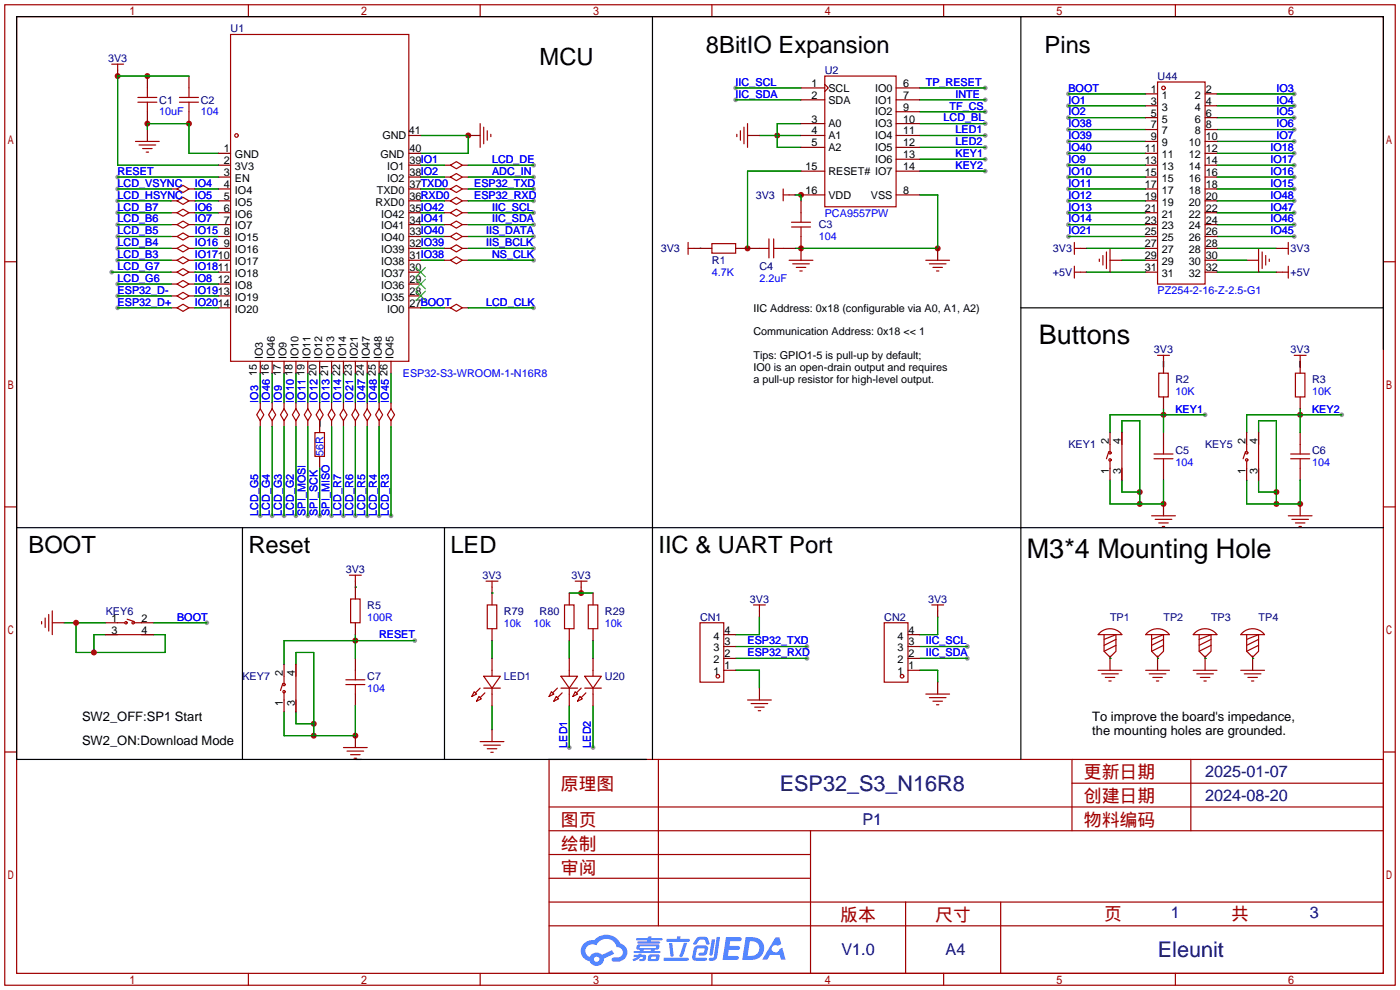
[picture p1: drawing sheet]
<svg xmlns="http://www.w3.org/2000/svg" width="299mm" height="212mm" viewBox="0 0 299 212" stroke-linecap="round" stroke-linejoin="round" font-family="sans-serif">
<g fill="#999">
<circle cx="44.2" cy="133.1" r=".51"/>
<circle cx="157.2" cy="18.8" r=".51"/>
<circle cx="157.2" cy="21.3" r=".51"/>
<circle cx="210.6" cy="18.8" r=".51"/>
<circle cx="210.6" cy="21.3" r=".51"/>
<circle cx="210.6" cy="23.9" r=".51"/>
<circle cx="210.6" cy="26.4" r=".51"/>
<circle cx="210.6" cy="29" r=".51"/>
<circle cx="210.6" cy="31.5" r=".51"/>
<circle cx="210.6" cy="34" r=".51"/>
<circle cx="210.6" cy="36.6" r=".51"/>
<circle cx="88.6" cy="136.9" r=".51"/>
<circle cx="25.1" cy="37.8" r=".51"/>
<circle cx="25.1" cy="40.4" r=".51"/>
<circle cx="25.1" cy="42.9" r=".51"/>
<circle cx="25.1" cy="45.5" r=".51"/>
<circle cx="25.1" cy="50.5" r=".51"/>
<circle cx="25.1" cy="53.1" r=".51"/>
<circle cx="25.1" cy="55.6" r=".51"/>
<circle cx="23.9" cy="58.2" r=".51"/>
<circle cx="25.1" cy="60.7" r=".51"/>
<circle cx="25.1" cy="63.2" r=".51"/>
<circle cx="25.1" cy="65.8" r=".51"/>
<circle cx="25.1" cy="48" r=".51"/>
<circle cx="68.3" cy="110.2" r=".51"/>
<circle cx="83.6" cy="110.2" r=".51"/>
<circle cx="81" cy="110.2" r=".51"/>
<circle cx="78.5" cy="110.2" r=".51"/>
<circle cx="75.9" cy="110.2" r=".51"/>
<circle cx="73.4" cy="110.2" r=".51"/>
<circle cx="70.9" cy="110.2" r=".51"/>
<circle cx="65.8" cy="110.2" r=".51"/>
<circle cx="55.6" cy="110.2" r=".51"/>
<circle cx="58.2" cy="110.2" r=".51"/>
<circle cx="60.7" cy="110.2" r=".51"/>
<circle cx="63.2" cy="110.2" r=".51"/>
<circle cx="114" cy="45.5" r=".51"/>
<circle cx="114" cy="48" r=".51"/>
<circle cx="114" cy="53.1" r=".51"/>
<circle cx="114" cy="55.6" r=".51"/>
<circle cx="114" cy="50.5" r=".51"/>
<circle cx="114" cy="35.3" r=".51"/>
<circle cx="114" cy="37.8" r=".51"/>
<circle cx="114" cy="40.4" r=".51"/>
<circle cx="114" cy="42.9" r=".51"/>
<circle cx="114" cy="65.8" r=".51"/>
<circle cx="172.5" cy="138.2" r=".51"/>
<circle cx="172.5" cy="140.7" r=".51"/>
<circle cx="206.8" cy="138.2" r=".51"/>
<circle cx="206.8" cy="140.7" r=".51"/>
<circle cx="257.6" cy="88.6" r=".51"/>
<circle cx="286.8" cy="88.6" r=".51"/>
<circle cx="228.3" cy="20.1" r=".51"/>
<circle cx="228.3" cy="25.1" r=".51"/>
<circle cx="228.3" cy="22.6" r=".51"/>
<circle cx="228.3" cy="27.7" r=".51"/>
<circle cx="228.3" cy="30.2" r=".51"/>
<circle cx="228.3" cy="32.8" r=".51"/>
<circle cx="228.3" cy="48" r=".51"/>
<circle cx="228.3" cy="40.4" r=".51"/>
<circle cx="228.3" cy="45.5" r=".51"/>
<circle cx="228.3" cy="42.9" r=".51"/>
<circle cx="228.3" cy="37.8" r=".51"/>
<circle cx="228.3" cy="35.3" r=".51"/>
<circle cx="276.6" cy="20.1" r=".51"/>
<circle cx="276.6" cy="22.6" r=".51"/>
<circle cx="276.6" cy="30.2" r=".51"/>
<circle cx="276.6" cy="27.7" r=".51"/>
<circle cx="276.6" cy="25.1" r=".51"/>
<circle cx="276.6" cy="40.4" r=".51"/>
<circle cx="276.6" cy="37.8" r=".51"/>
<circle cx="276.6" cy="35.3" r=".51"/>
<circle cx="276.6" cy="32.8" r=".51"/>
<circle cx="276.6" cy="50.5" r=".51"/>
<circle cx="276.6" cy="42.9" r=".51"/>
<circle cx="276.6" cy="48" r=".51"/>
<circle cx="276.6" cy="45.5" r=".51"/>
<circle cx="228.3" cy="50.5" r=".51"/>
<circle cx="121.7" cy="159.8" r=".51"/>
<circle cx="126.7" cy="159.8" r=".51"/>
</g>
<g fill="none" stroke="#a10000" stroke-width=".25">
<path d="M1 1h297.2v209.6h-297.2zM3.6 3.6h292.1v204.4h-292.1zM53.1 1v2.6M102.6 1v2.6M152.1 1v2.6M201.7 1v2.6M251.2 1v2.6M1 55.9h2.6M295.7 55.9h2.5M1 108.3h2.6M295.7 108.3h2.5M1 160.7h2.6"/>
<path d="M117.3 162.3h178.4v45.7h-178.4zM117.3 177.5h178.4M117.3 172.5h178.4M140.7 162.3v35.6M173.2 177.5v30.5M229.1 162.3v15.2M229.1 167.4h66.6M254.5 162.3v15.2M295.7 160.7h2.5M117.3 182.6h55.9M117.3 197.9h178.4M117.3 192.8h178.4"/>
<path d="M117.3 187.7h55.9M193.5 192.8v15.2M213.9 192.8v15.2M53.1 208v2.6M102.6 208v2.6M152.1 208v2.6M201.7 208v2.6M251.2 208v2.6"/>
</g>
<g fill="#5487ff">
<path d="M155.2 200.3h2.6a.48 .48 0 0 1 .7 .4 .48 .48 0 0 1-.6 .4h-1.8l-.2 1.1h1.9a.43 .43 0 0 1 .4 .4 .43 .43 0 0 1-.5 .4h-1.9l-.2 1.3h1.7a.45 .45 0 0 1 .5 .2 .45 .45 0 0 1-.1 .6h-3.3z"/>
<path d="M165.7 200.3h.9l.4 1.5-.8 .3a.84 .84 0 0 0-1.2 .3 .84 .84 0 0 0 .4 1.1 .84 .84 0 0 0 1.1-.4l.1-.2 .6-.3 .7 2.5h-1l-.2-1h-2.1l-.6 1h-1.1z"/>
<path d="M152.1 200.8h.7l-.5 3.1a.36 .36 0 0 1-.3 .3 .36 .36 0 0 1-.4-.3z"/>
<path d="M153.2 200.2h.7l-.6 4.3a1.13 1.13 0 0 1-1.8 .6l.2-.4h.7l.2-.2z"/>
<path d="M148.9 200.6l.6-.4h1a.77 .77 0 0 1 .9 .5l.3 1-.2 .2h-.5l-.3-.9-.2-.2-1 .1-.7 1-.6-.1-.1-.2z"/>
<path d="M148.4 202.4l.6-.3h1.7a.81 .81 0 0 1 .7 .5 .81 .81 0 0 1-.2 .8 .81 .81 0 0 1-.9 .8h-.7a.32 .32 0 0 1-.3-.3 .32 .32 0 0 1 .4-.3h.7l.2-.9-1.6 .1-.4 1.8 2.2 .1a.32 .32 0 0 1 .3 .4 .32 .32 0 0 1-.4 .2h-2.2l-.5-.3-.1-.5z"/>
<path d="M141.9 204.7h5a.33 .33 0 0 1 .3 .3 .33 .33 0 0 1-.3 .3h-4.9l-.2-.1z"/>
<path d="M146.1 201.5h.8l-.7 2a.98 .98 0 0 1-.7 1.1l-.3-.3z"/>
<path d="M143 201.6h.7l.3 2.5a.34 .34 0 0 1-.3 .4 .34 .34 0 0 1-.4-.3z"/>
<path d="M142.5 200.7h2.1l.3-.6h.6l-.1 .6h1.7a.32 .32 0 0 1 .4 .3 .32 .32 0 0 1-.4 .3h-4.5l-.2-.2z"/>
<path d="M135.5 204.1h.9l.1-.3h.6v.3h.8a.82 .82 0 0 1-.5 1.3h-.8v-.4l.7-.1 .1-.3a.68 .68 0 0 0-1 .4l-1.1 .4-.1-.4 .9-.5h-.7z"/>
<path d="M136 200.5h2.4l.1-.3h.7v.3h2.2l.2 .3-.2 .2h-2.3v.2h1.8l.2 .3-.2 .1h-4.5l-.1-.4h2l.1-.2h-2.3l-.1-.2z"/>
<path d="M159.4 200.3l-.8 4.9h1.7a2.5 2.5 0 0 0 3-2.5 2.5 2.5 0 0 0-3.1-2.4zM160.3 201.1a1.61 1.61 0 0 1 2 1.5 1.61 1.61 0 0 1-1.8 1.7h-.7z"/>
<path d="M136.2 202a.55 .55 0 0 0-.2 .8 .55 .55 0 0 0 .7 .2l.1 .3h-1.3v.3l5.4 .1 .3-.2-.2-.2h-1.2l.2-.3a.7 .7 0 0 0 .8-.3 .7 .7 0 0 0 0-.8l-4.2-.1zM136.8 202.3l3.3-.1 .1 .1-.2 .3h-3.2zM137.5 203h1.7l-.2 .3h-1.4z"/>
<path d="M138.6 204.2a1.05 1.05 0 0 0 0 1.2 2.91 2.91 0 0 0 2.2-.2 .98 .98 0 0 0 0-1.2h-1.6zM139.2 204.5l.9-.1 .1 .4-.2 .2-.8-.1z"/>
<path d="M124.9 201.6a2.23 2.23 0 0 0-.7 2.3 2.23 2.23 0 0 0 1.8 1.6 1.58 1.58 0 0 0 1.8 .9 1.58 1.58 0 0 0 1.3-1.5l2.2-1.1-.5-.7-2.1 1a1.65 1.65 0 0 0-2.7 .4 1.45 1.45 0 0 1-.8-1.9 1.45 1.45 0 0 1 2-.7l.3 .1a2.3 2.3 0 0 1 2.3-1.3 2.3 2.3 0 0 1 2 1.7 1.12 1.12 0 0 1 1.3 1 1.12 1.12 0 0 1-1.1 1.2h-.7a.45 .45 0 0 0-.6 .4 .45 .45 0 0 0 .5 .5 2.21 2.21 0 0 0 2.2-.5 2.21 2.21 0 0 0 .5-2.3 2.13 2.13 0 0 0-1.3-1.1 3.3 3.3 0 0 0-5.6-.7l-1.1 .1zM127 205a.57 .57 0 0 1 1.1 0 .57 .57 0 0 1-1.1 0z"/>
</g>
<path d="M13.7 133.1h8.9M16.3 133.1v6.3h19v-3.8h-2.5M22.6 135.6h-2.5v3.8M32.8 133.1h11.4" fill="none" stroke="#008700" stroke-width=".25"/>
<path d="M139.4 3.6v158.7M218.2 3.6v158.7M139.4 112.8h156.3" fill="none" stroke="#000" stroke-width=".25"/>
<g fill="#c00">
<circle cx="16.3" cy="133.1" r=".63"/>
<circle cx="20.1" cy="139.4" r=".63"/>
<circle cx="166.1" cy="29" r=".63"/>
<circle cx="171.2" cy="53.1" r=".63"/>
<circle cx="200.4" cy="53.1" r=".63"/>
<circle cx="159.8" cy="53.1" r=".63"/>
<circle cx="171.2" cy="41.7" r=".63"/>
<circle cx="75.9" cy="157.2" r=".63"/>
<circle cx="67.1" cy="157.2" r=".63"/>
<circle cx="67.1" cy="154.7" r=".63"/>
<circle cx="75.9" cy="136.9" r=".63"/>
<circle cx="40.4" cy="26.4" r=".63"/>
<circle cx="31.5" cy="26.4" r=".63"/>
<circle cx="25.1" cy="16.3" r=".63"/>
<circle cx="31.5" cy="16.3" r=".63"/>
<circle cx="100.1" cy="29" r=".63"/>
<circle cx="248.7" cy="107.7" r=".63"/>
<circle cx="243.6" cy="107.7" r=".63"/>
<circle cx="243.6" cy="105.2" r=".63"/>
<circle cx="248.7" cy="88.6" r=".63"/>
<circle cx="277.9" cy="107.7" r=".63"/>
<circle cx="272.8" cy="107.7" r=".63"/>
<circle cx="272.8" cy="105.2" r=".63"/>
<circle cx="277.9" cy="88.6" r=".63"/>
<circle cx="124.2" cy="126.7" r=".63"/>
</g>
<g fill="none" stroke="#a10000" stroke-width=".25">
<path d="M23.9 13.7h2.5M25.1 13.7v1.3M31.5 18.8v2M40.4 18.8v2M49.3 7.4h38.1v69.8h-38.1zM176.3 16.3h15.2v27.9h-15.2zM247.4 17.5h10.2v43.2h-10.2zM29 30.2h5M29.5 21.8h4M29.5 20.8h4M29.7 31h3.6M30.5 31.8h2"/>
<path d="M31.2 32.5h.5M31.5 21.8v2.1M38.4 21.8h4M38.4 20.8h4M40.4 21.8v2.1M96.3 35.3l1.2-.8 1.3 .8-1.3 .8zM96.3 37.8l1.2-.7 1.3 .7-1.3 .8zM102.6 26.4v5.1M103.4 27.2v3.5M104.1 27.9v2.1M104.9 28.7v.5M157.5 28.7v.5"/>
<path d="M158.2 27.9v2.1M159 27.2v3.5M159.8 26.4v5.1M37.8 40.4l1.3-.8 1.3 .8-1.3 .7zM37.8 42.9l1.3-.7 1.3 .7-1.3 .8zM37.8 45.5l1.3-.8 1.3 .8-1.3 .7zM37.8 48l1.3-.8 1.3 .8-1.3 .8zM37.8 50.5l1.3-.7 1.3 .7-1.3 .8zM37.8 53.1l1.3-.8 1.3 .8-1.3 .7zM37.8 55.6l1.3-.7 1.3 .7-1.3 .8zM37.8 58.2l1.3-.8 1.3 .8-1.3 .7zM96.3 48l1.2-.8 1.3 .8-1.3 .8z"/>
<path d="M96.3 45.5l1.2-.8 1.3 .8-1.3 .7zM96.3 53.1l1.2-.8 1.3 .8-1.3 .7zM96.3 55.6l1.2-.7 1.3 .7-1.3 .8zM96.3 50.5l1.2-.7 1.3 .7-1.3 .8zM96.3 40.4l1.2-.8 1.3 .8-1.3 .7zM96.3 42.9l1.2-.7 1.3 .7-1.3 .8zM147.1 53.1h1.2M147.1 51.8v2.6M152.1 52.1h5.1v2h-5.1zM162.3 53.1h2M164.3 51.1v4M165.4 51.1v4"/>
<path d="M165.4 53.1h2M167.4 40.4v2.5M167.4 41.7h1.3M168.7 55.6h5M169.2 47.5h4M169.2 48.5h4M169.4 56.4h3.6M170.2 57.2h2M170.9 57.9h.5M171.2 45.5v2M171.2 48.5v2M197.9 55.6h5"/>
<path d="M198.6 56.4h3.6M199.4 57.2h2M200.2 57.9h.5M229.6 53.1h1.3M229.6 58.2h1.3M229.6 51.8v2.6M229.6 56.9v2.5M234.9 55.4v.5M235.7 54.6v2M236.5 53.8v3.6M237.2 53.1v5.1M269 53.1v5.1"/>
<path d="M269.7 53.8v3.6M270.5 54.6v2M271.3 55.4v.5M274.1 53.1h1.2M274.1 58.2h1.2M275.3 51.8v2.6M275.3 56.9v2.5M37.8 60.7l1.3-.8 1.3 .8-1.3 .8zM37.8 63.2l1.3-.7 1.3 .7-1.3 .8zM37.8 65.8l1.3-.8 1.3 .8-1.3 .7zM96.3 65.8l1.2-.8 1.3 .8-1.3 .7zM247.4 75.9h2.5"/>
<path d="M247.6 79.8h2.1v5h-2.1zM248.7 75.9v1.3M276.6 75.9h2.5M276.9 79.8h2v5h-2zM277.9 75.9v1.3M55.6 87.4l.8 1.2-.8 1.3-.7-1.3zM58.2 87.4l.7 1.2-.7 1.3-.8-1.3zM60.7 87.4l.8 1.2-.8 1.3-.8-1.3zM63.2 87.4l.8 1.2-.8 1.3-.7-1.3zM65.8 87.4l.7 1.2-.7 1.3-.8-1.3zM67.3 92.5h2v5h-2zM68.3 87.4l.8 1.2-.8 1.3-.7-1.3z"/>
<path d="M70.9 87.4l.7 1.2-.7 1.3-.8-1.3zM73.4 87.4l.8 1.2-.8 1.3-.8-1.3zM75.9 87.4l.8 1.2-.8 1.3-.7-1.3zM78.5 87.4l.7 1.2-.7 1.3-.8-1.3zM81 87.4l.8 1.2-.8 1.3-.7-1.3zM83.6 87.4l.7 1.2-.7 1.3-.8-1.3zM237 96.5l-.5 1.5M237.2 95v1.5M237.2 98.6v1.5M239.8 92.5v10.1M246.6 98h4.1M246.6 97h4.1"/>
<path d="M248.7 95v2M248.7 98v2.1M266.2 96.5l-.5 1.5M266.4 95v1.5M266.4 98.6v1.5M269 92.5v10.1M275.8 98h4.1M275.8 97h4.1M277.9 95v2M277.9 98v2.1M246.1 110.2h5.1M246.9 111h3.5"/>
<path d="M247.6 111.8h2.1M248.4 112.5h.5M275.3 110.2h5.1M276.1 111h3.6M276.9 111.8h2M277.6 112.5h.5M8.9 132.8v.6M9.7 132.1v2M10.4 131.3v3.6M11.2 130.6v5M22.6 135.6h10.2M25.1 133.1h1.6"/>
<path d="M27.2 132.3l1.5 .5M28.7 133.1h1.5M74.7 122.9h2.5M74.9 128h2.1v5.1h-2.1zM75.9 122.9v1.3M103.9 124.2h2.5M104.1 129.3h2.1v5.1h-2.1zM105.2 124.2v1.3M120.6 129.3h2.1v5.1h-2.1zM122.9 124.2h2.6M124.2 124.2v1.3M125.7 129.3h2.1v5.1h-2.1z"/>
<path d="M149.6 133.1h5.1v12.7h-5.1zM161 129.3h2.6M162.3 129.3v1.3M189 133.1h5.1v12.7h-5.1zM199.1 129.3h2.6M200.4 129.3v1.3M235.1 135.2a3.2 3.2 0 0 1 4.7 .4h-5.1zM236 135.6v3.6l1.2 1.3 1.3-1.3v-3.6l-2.5 1.1M238.5 136.7l-2.5 1.2M238.5 137.9l-2.5 1.3M245.3 135.2a3.2 3.2 0 0 1 4.6 .4h-5zM246.1 135.6v3.6l1.3 1.3 1.3-1.3v-3.6l-2.6 1.1"/>
<path d="M248.7 136.7l-2.6 1.2M248.7 137.9l-2.6 1.3M255.5 135.2a3.2 3.2 0 0 1 4.6 .4h-5.1zM256.3 135.6v3.6l1.3 1.3 1.2-1.3v-3.6l-2.5 1.1M258.8 136.7l-2.5 1.2M258.8 137.9l-2.5 1.3M265.6 135.2a3.2 3.2 0 0 1 4.7 .4h-5.1zM266.4 135.6v3.6l1.3 1.3 1.3-1.3v-3.6l-2.6 1.1M269 136.7l-2.6 1.2M269 137.9l-2.6 1.3M60.5 146.1l-.6 1.5M60.7 144.5v1.6"/>
<path d="M60.7 148.1v1.5M63.2 142v10.1M73.4 159.8h5.1M73.9 146.3h4.1M73.9 145.3h4.1M75.9 143.3v2M75.9 146.3v2M101.3 147.8l.6 .5-1.1 .5zM102.4 148.8l.5 .6-1 .5zM102.6 158.5h5.1M102.6 147.1l-1 1M103.4 144.5h3.5l-1.7 2.6z"/>
<path d="M103.4 159.3h3.5M103.4 147.1h3.5M103.6 148.1l-1 1M105.2 143.3v1.2M105.2 147.1v1.2M117.9 147.8l.5 .5-1.1 .5zM118.9 148.8l.5 .6-1 .5zM119.1 147.1l-1 1M119.9 144.5h3.5l-1.7 2.6zM119.9 147.1h3.5M120.1 148.1l-1 1M121.7 143.3v1.2"/>
<path d="M121.7 147.1v1.2M122.9 147.8l.5 .5-1 .5zM124 148.8l.5 .6-1.1 .5zM124.2 147.1l-1 1M125 144.5h3.5l-1.8 2.6zM125 147.1h3.5M125.2 148.1l-1 1M126.7 143.3v1.2M126.7 147.1v1.2M159.8 149.6h5M160.5 150.4h3.6M161.3 151.1h2"/>
<path d="M162.1 151.9h.5M197.9 148.3h5M198.6 149.1h3.6M199.4 149.9h2M200.2 150.6h.5M234.7 143.3h5.1M235.5 144h3.5M236.2 144.8h2.1M237 145.5h.5M244.9 143.3h5M245.6 144h3.6M246.4 144.8h2"/>
<path d="M247.1 145.5h.5M255 143.3h5.1M255.8 144h3.5M256.5 144.8h2.1M257.3 145.5h.5M265.2 143.3h5.1M265.9 144h3.6M266.7 144.8h2M267.5 145.5h.5M74.2 160.5h3.5M74.9 161.3h2.1M75.7 162.1h.5"/>
<path d="M104.1 160h2.1M104.9 160.8h.5"/>
<circle cx="248.7" cy="18.8" r=".38"/>
<circle cx="50.5" cy="29" r=".38"/>
<circle cx="237.2" cy="98.3" r=".25"/>
<circle cx="237.2" cy="96.8" r=".25"/>
<circle cx="266.4" cy="98.3" r=".25"/>
<circle cx="266.4" cy="96.8" r=".25"/>
<circle cx="26.9" cy="133.1" r=".25"/>
<circle cx="28.4" cy="133.1" r=".25"/>
<circle cx="60.7" cy="147.8" r=".25"/>
<circle cx="60.7" cy="146.3" r=".25"/>
<circle cx="153.4" cy="144.5" r=".38"/>
<circle cx="192.8" cy="144.5" r=".38"/>
</g>
<g fill="none" stroke="#870000" stroke-width=".25">
<path d="M25.1 15v1.3M31.5 16.3v2.5M40.4 16.3v2.5M171.2 18.8h5.1M176.3 18l.7 .8-.7 .8M191.5 18.8h5.1M31.5 23.9v2.5M31.5 27.7v2.5M40.4 23.9v2.5M46.7 35.3h2.6M46.7 37.8h2.6M46.7 32.8h2.6"/>
<path d="M87.4 29h2.5M87.4 35.3h2.5M87.4 37.8h2.5M87.4 32.8h2.5M95 35.3h1.3M95 37.8h1.3M98.8 35.3h1.3M98.8 37.8h1.3M100.1 29h2.5M159.8 29h2.5M171.2 21.3h5.1M171.2 26.4h5.1"/>
<path d="M171.2 29h5.1M171.2 31.5h5.1M171.2 36.6h5.1M191.5 21.3h5.1M191.5 26.4h5.1M191.5 29h5.1M191.5 31.5h5.1M191.5 23.9h5.1M191.5 34h5.1M191.5 36.6h5.1M244.9 35.3h2.5M244.9 37.8h2.5"/>
<path d="M244.9 32.8h2.5M244.9 20.1h2.5M244.9 22.6h2.5M244.9 25.1h2.5M244.9 27.7h2.5M244.9 30.2h2.5M257.6 35.3h2.5M257.6 37.8h2.5M257.6 32.8h2.5M257.6 20.1h2.5M257.6 22.6h2.5M257.6 25.1h2.5"/>
<path d="M257.6 27.7h2.5M257.6 30.2h2.5M36.6 53.1h1.2M36.6 40.4h1.2M36.6 42.9h1.2M36.6 45.5h1.2M36.6 48h1.2M36.6 50.5h1.2M36.6 55.6h1.2M36.6 58.2h1.2M40.4 53.1h1.3M40.4 40.4h1.3"/>
<path d="M40.4 42.9h1.3M40.4 45.5h1.3M40.4 48h1.3M40.4 50.5h1.3M40.4 55.6h1.3M40.4 58.2h1.3M46.7 53.1h2.6M46.7 40.4h2.6M46.7 42.9h2.6M46.7 45.5h2.6M46.7 48h2.6M46.7 50.5h2.6"/>
<path d="M46.7 55.6h2.6M46.7 58.2h2.6M87.4 53.1h2.5M87.4 40.4h2.5M87.4 42.9h2.5M87.4 45.5h2.5M87.4 48h2.5M87.4 50.5h2.5M87.4 55.6h2.5M87.4 58.2h2.5M95 53.1h1.3M95 40.4h1.3"/>
<path d="M95 42.9h1.3M95 45.5h1.3M95 48h1.3M95 50.5h1.3M95 55.6h1.3M98.8 53.1h1.3M98.8 40.4h1.3M98.8 42.9h1.3M98.8 45.5h1.3M98.8 48h1.3M98.8 50.5h1.3M98.8 55.6h1.3"/>
<path d="M148.3 53.1h3.8M157.2 53.1h5.1M167.4 53.1h2.5M168.7 41.7h1.2M171.2 41.7h5.1M171.2 42.9v2.6M171.2 50.5v5.1M191.5 41.7h5.1M200.4 53.1v2.5M230.9 53.1h1.3M230.9 58.2h1.3M237.2 55.6h2.6"/>
<path d="M244.9 53.1h2.5M244.9 40.4h2.5M244.9 42.9h2.5M244.9 45.5h2.5M244.9 48h2.5M244.9 50.5h2.5M244.9 55.6h2.5M244.9 58.2h2.5M257.6 53.1h2.5M257.6 40.4h2.5M257.6 42.9h2.5M257.6 45.5h2.5"/>
<path d="M257.6 48h2.5M257.6 50.5h2.5M257.6 55.6h2.5M257.6 58.2h2.5M266.4 55.6h2.6M272.8 53.1h1.3M272.8 58.2h1.3M36.6 60.7h1.2M36.6 63.2h1.2M36.6 65.8h1.2M40.4 60.7h1.3M40.4 63.2h1.3"/>
<path d="M40.4 65.8h1.3M46.7 60.7h2.6M46.7 63.2h2.6M46.7 65.8h2.6M55.6 77.2v2.6M58.2 77.2v2.6M60.7 77.2v2.6M63.2 77.2v2.6M65.8 77.2v2.6M68.3 77.2v2.6M70.9 77.2v2.6M73.4 77.2v2.6"/>
<path d="M75.9 77.2v2.6M78.5 77.2v2.6M81 77.2v2.6M83.6 77.2v2.6M87.4 60.7h2.5M87.4 63.2h2.5M87.4 65.8h2.5M95 65.8h1.3M98.8 65.8h1.3M248.7 77.2v2.6M277.9 77.2v2.6M55.6 86.1v1.3"/>
<path d="M55.6 89.9v1.3M58.2 86.1v1.3M58.2 89.9v1.3M60.7 86.1v1.3M60.7 89.9v1.3M63.2 86.1v1.3M63.2 89.9v1.3M65.8 86.1v1.3M65.8 89.9v1.3M68.3 86.1v1.3M68.3 89.9v2.6M68.3 97.5v2.6"/>
<path d="M70.9 86.1v1.3M70.9 89.9v1.3M73.4 86.1v1.3M73.4 89.9v1.3M75.9 86.1v1.3M75.9 89.9v1.3M78.5 86.1v1.3M78.5 89.9v1.3M81 86.1v1.3M81 89.9v1.3M83.6 86.1v1.3M83.6 89.9v1.3"/>
<path d="M237.2 92.5v2.5M239.8 92.5v2.5M248.7 84.8v2.6M248.7 92.5v2.5M266.4 92.5v2.5M269 92.5v2.5M277.9 84.8v2.6M277.9 92.5v2.5M237.2 100.1v2.5M239.8 100.1v2.5M248.7 100.1v2.5M248.7 107.7v2.5"/>
<path d="M266.4 100.1v2.5M269 100.1v2.5M277.9 100.1v2.5M277.9 107.7v2.5M11.2 133.1h2.5M22.6 133.1h2.5M22.6 135.6h2.5M30.2 133.1h2.6M30.2 135.6h2.6M75.9 124.2v3.8M75.9 133.1v2.5M105.2 125.5v3.8"/>
<path d="M105.2 134.4v2.5M121.7 126.7v2.6M121.7 134.4v2.5M124.2 125.5v1.2M126.7 126.7v2.6M126.7 134.4v2.5M154.7 138.2h2.5M154.7 135.6h2.5M162.3 130.6v1.2M194.1 138.2h2.5M194.1 135.6h2.5M200.4 130.6v1.2"/>
<path d="M60.7 142v2.5M60.7 149.6v2.5M63.2 142v2.5M63.2 149.6v2.5M75.9 140.7v2.6M75.9 148.3v2.6M75.9 157.2v2.6M105.2 140.7v2.6M105.2 148.3v2.6M105.2 156v2.5M121.7 140.7v2.6M121.7 148.3v2.6"/>
<path d="M126.7 140.7v2.6M126.7 148.3v2.6M154.7 143.3h2.5M154.7 140.7h2.5M162.3 147.1v2.5M194.1 143.3h2.5M194.1 140.7h2.5M200.4 145.8v2.5M237.2 140.2v3.1M247.4 140.2v3.1M257.6 140.2v3.1M267.7 140.2v3.1"/>
</g>
<g fill="none" stroke="#008700" stroke-width=".25">
<path d="M40.4 16.3h-15.3v19h21.6M157.2 18.8h14M196.6 18.8h14M25.1 37.8h21.6M31.5 27.7v-1.3h8.9v6.4h6.3M89.9 29h10.2v3.8h-10.2M89.9 37.8h5.1M89.9 35.3h5.1M100.1 37.8h13.9M100.1 35.3h13.9M157.2 21.3h14M162.3 29h8.9"/>
<path d="M171.2 26.4h-5.1v5.1h5.1M171.2 36.6h-11.4v16.5M196.6 21.3h14M196.6 29h14M196.6 31.5h14M196.6 26.4h14M196.6 36.6h14M196.6 23.9h14M196.6 34h14M228.3 37.8h16.6M228.3 32.8h16.6M228.3 35.3h16.6"/>
<path d="M228.3 20.1h16.6M228.3 25.1h16.6M228.3 22.6h16.6M228.3 27.7h16.6M228.3 30.2h16.6M260.1 37.8h16.5M260.1 32.8h16.5M260.1 35.3h16.5M260.1 20.1h16.5M260.1 25.1h16.5M260.1 22.6h16.5M260.1 27.7h16.5"/>
<path d="M260.1 30.2h16.5M23.9 58.2h12.7M25.1 53.1h11.5M25.1 40.4h11.5M25.1 42.9h11.5M25.1 45.5h11.5M25.1 48h11.5M25.1 50.5h11.5M25.1 55.6h11.5M41.7 53.1h5M41.7 40.4h5M41.7 42.9h5"/>
<path d="M41.7 45.5h5M41.7 48h5M41.7 50.5h5M41.7 55.6h5M41.7 58.2h5M89.9 53.1h5.1M89.9 40.4h5.1M89.9 42.9h5.1M89.9 45.5h5.1M89.9 48h5.1M89.9 50.5h5.1M89.9 55.6h5.1"/>
<path d="M100.1 53.1h13.9M100.1 40.4h13.9M100.1 42.9h13.9M100.1 45.5h13.9M100.1 48h13.9M100.1 50.5h13.9M100.1 55.6h13.9M149.6 53.1h.1M169.9 41.7h1.3v1.2M196.6 41.7h3.8v11.4h-30.5M228.3 40.4h16.6M228.3 42.9h16.6"/>
<path d="M228.3 45.5h16.6M228.3 48h16.6M228.3 50.5h16.6M232.2 53.1h12.7M232.2 58.2h12.7M239.8 55.6h5.1M260.1 53.1h12.7M260.1 40.4h16.5M260.1 42.9h16.5M260.1 45.5h16.5M260.1 48h16.5M260.1 50.5h16.5"/>
<path d="M260.1 55.6h6.3M260.1 58.2h12.7M25.1 60.7h11.5M25.1 63.2h11.5M25.1 65.8h11.5M41.7 60.7h5M41.7 63.2h5M41.7 65.8h5M55.6 79.8v6.3M58.2 79.8v6.3M60.7 79.8v6.3M63.2 79.8v6.3"/>
<path d="M65.8 79.8v6.3M68.3 79.8v6.3M70.9 79.8v6.3M73.4 79.8v6.3M75.9 79.8v6.3M78.5 79.8v6.3M81 79.8v6.3M83.6 79.8v6.3M89.9 65.8h5.1M100.1 65.8h13.9M248.7 77.2v1.3M277.9 77.2v1.3"/>
<path d="M55.6 91.2v19M58.2 91.2v19M60.7 91.2v19M63.2 91.2v19M65.8 91.2v19M68.3 89.9v1.3M70.9 91.2v19M73.4 91.2v19M75.9 91.2v19M78.5 91.2v19M81 91.2v19M83.6 91.2v19"/>
<path d="M239.8 92.5v-2.6h3.8v17.8M248.7 87.4v5.1M257.6 88.6h-20.4v3.9M269 92.5v-2.6h3.8v17.8M277.9 87.4v5.1M286.8 88.6h-20.4v3.9M68.3 100.1v10.1M237.2 102.6v5.1h11.5v-5.1M239.8 102.6v2.6h3.8M266.4 102.6v5.1h11.5v-5.1M269 102.6v2.6h3.8M75.9 125.5h.1"/>
<path d="M75.9 135.6v5.1M88.6 136.9h-27.9v5.1M105.2 126.7h.1M105.2 136.9v3.8M121.7 136.9v3.8M121.7 126.7h5M126.7 136.9v3.8M157.2 138.2h15.3M162.3 131.8v3.8h-5.1M196.6 138.2h10.2M200.4 131.8v3.8h-3.8M63.2 142v-2.6h3.9v17.8"/>
<path d="M63.2 152.1v2.6h3.9M75.9 150.9v6.3h-15.2v-5.1M105.2 150.9v5.1M121.7 150.9v8.9M126.7 150.9v8.9M157.2 140.7h15.3M157.2 143.3h5.1v3.8M196.6 143.3h3.8v2.5M196.6 140.7h10.2M237.2 140.7h.1M247.4 140.7h.1M257.6 140.7h.1"/>
<path d="M267.7 140.7h.1"/>
</g>
<path d="M218.2 65.8h77.5M295.7 74.7v-71.1h-292.1v109.2h135.8M3.6 112.8v49.5h73.6M51.8 112.8v49.5M95 112.8v49.5M75.9 162.3h62.3" fill="none" stroke="#000" stroke-width=".25"/>
<path d="M88.9 59.7l2 2M88.9 57.2l2 2M90.9 59.7l-2 2M90.9 57.2l-2 2M88.9 62.2l2 2.1M90.9 62.2l-2 2.1" fill="none" stroke="#3c3" stroke-width=".25"/>
<g font-size="5.8">
<text x="222" y="73.5">Buttons</text>
<text x="219.5" y="119.2">M3*4 Mounting Hole</text>
</g>
<g font-size="5.1">
<text x="150.9" y="11.4">8BitIO Expansion</text>
<text x="223.3" y="11.4">Pins</text>
<text x="115.3" y="14">MCU</text>
<text x="6.1" y="118.1">BOOT</text>
<text x="53.1" y="118.1">Reset</text>
<text x="96.3" y="118.1">LED</text>
<text x="140.7" y="118.1">IIC &amp; UART Port</text>
</g>
<g font-size="4.6" fill="#000080">
<text x="166.7" y="169">ESP32_S3_N16R8</text>
<text x="247.4" y="204.6">Eleunit</text>
</g>
<g font-size="3.8" fill="#a00000">
<text x="231.6" y="166.4">更新日期</text>
<text x="119.9" y="168.9">原理图</text>
<text x="231.6" y="171.5">创建日期</text>
<text x="119.9" y="176.5">图页</text>
<text x="231.6" y="176.5">物料编码</text>
<text x="119.9" y="181.6">绘制</text>
<text x="119.9" y="186.7">审阅</text>
<text x="179.6" y="196.9">版本</text>
<text x="199.9" y="196.9">尺寸</text>
<text x="236" y="196.6">页</text>
<text x="263.1" y="196.6">共</text>
</g>
<g font-size="3.5" fill="#000080">
<text x="257.6" y="166.1">2025-01-07</text>
<text x="257.6" y="171.1">2024-08-20</text>
<text x="184.3" y="176.2">P1</text>
<text x="250.2" y="196.3">1</text>
<text x="280" y="196.3">3</text>
<text x="179.8" y="204.2">V1.0</text>
<text x="202.1" y="204.2">A4</text>
</g>
<g font-size="2.8">
<text x="17.5" y="154.1">SW2_OFF:SP1 Start</text>
<text x="233.4" y="154.1">To improve the board's impedance,</text>
<text x="17.5" y="159.2">SW2_ON:Download Mode</text>
<text x="233.4" y="157.2">the mounting holes are grounded.</text>
</g>
<g font-size="2.3" fill="#000080">
<text x="49.3" y="6.9">U1</text>
<text x="23.1" y="13.3">3V3</text>
<text x="176.3" y="15.8">U2</text>
<text x="247.4" y="17.1">U44</text>
<text x="34" y="22.1">C1</text>
<text x="42.9" y="22.1">C2</text>
<text x="161.5" y="42.5">3V3</text>
<text x="141.2" y="53.9">3V3</text>
<text x="175" y="48.8">C3</text>
<text x="225" y="53.9">3V3</text>
<text x="275.8" y="53.9">3V3</text>
<text x="152.1" y="56.4">R1</text>
<text x="162.3" y="57.7">C4</text>
<text x="225" y="59">+5V</text>
<text x="275.8" y="59">+5V</text>
<text x="246.6" y="75.5">3V3</text>
<text x="275.8" y="75.5">3V3</text>
<text x="251.2" y="81.8">R2</text>
<text x="280.4" y="81.8">R3</text>
<text x="228.3" y="95.8">KEY1</text>
<text x="257.6" y="95.8">KEY5</text>
<text x="251.2" y="97.1">C5</text>
<text x="280.4" y="97.1">C6</text>
<text x="73.9" y="122.5">3V3</text>
<text x="103.1" y="123.7">3V3</text>
<text x="122.2" y="123.7">3V3</text>
<text x="22.6" y="131.4">KEY6</text>
<text x="78.5" y="130.1">R5</text>
<text x="107.7" y="131.4">R79</text>
<text x="115.3" y="131.4">R80</text>
<text x="129.3" y="131.4">R29</text>
<text x="160.3" y="128.8">3V3</text>
<text x="198.4" y="128.8">3V3</text>
<text x="149.6" y="132.6">CN1</text>
<text x="189" y="132.6">CN2</text>
<text x="237.2" y="132.6">TP1</text>
<text x="248.7" y="132.6">TP2</text>
<text x="258.8" y="132.6">TP3</text>
<text x="269" y="132.6">TP4</text>
<text x="51.8" y="145.3">KEY7</text>
<text x="78.5" y="145.3">C7</text>
<text x="107.7" y="145.3">LED1</text>
<text x="129.3" y="145.3">U20</text>
</g>
<g font-size="2.3" fill="#00f">
<text x="157.2" y="18.3">IIC_SCL</text>
<text x="157.2" y="20.9">IIC_SDA</text>
<text x="197.9" y="18.3">TP_RESET</text>
<text x="202.9" y="23.4">TF_CS</text>
<text x="204.2" y="20.9">INTE</text>
<text x="228.3" y="19.6">BOOT</text>
<text x="228.3" y="22.1">IO1</text>
<text x="272.8" y="19.6">IO3</text>
<text x="272.8" y="22.1">IO4</text>
<text x="34" y="24.7">10uF</text>
<text x="42.9" y="24.7">104</text>
<text x="201.7" y="26">LCD_BL</text>
<text x="204.2" y="28.5">LED1</text>
<text x="228.3" y="24.7">IO2</text>
<text x="228.3" y="27.2">IO38</text>
<text x="228.3" y="29.8">IO39</text>
<text x="272.8" y="29.8">IO7</text>
<text x="272.8" y="27.2">IO6</text>
<text x="272.8" y="24.7">IO5</text>
<text x="105.2" y="34.8">LCD_DE</text>
<text x="204.2" y="31">LED2</text>
<text x="204.2" y="33.6">KEY1</text>
<text x="228.3" y="32.3">IO40</text>
<text x="228.3" y="34.8">IO9</text>
<text x="271.5" y="34.8">IO17</text>
<text x="271.5" y="32.3">IO18</text>
<text x="25.1" y="37.4">RESET</text>
<text x="25.1" y="39.9">LCD_VSYNC</text>
<text x="41.7" y="39.9">IO4</text>
<text x="101.3" y="39.9">ESP32_TXD</text>
<text x="105.2" y="37.4">ADC_IN</text>
<text x="204.2" y="36.1">KEY2</text>
<text x="228.3" y="39.9">IO11</text>
<text x="228.3" y="37.4">IO10</text>
<text x="271.5" y="39.9">IO15</text>
<text x="271.5" y="37.4">IO16</text>
<text x="25.1" y="42.5">LCD_HSYNC</text>
<text x="25.1" y="45">LCD_B7</text>
<text x="25.1" y="47.5">LCD_B6</text>
<text x="41.7" y="42.5">IO5</text>
<text x="41.7" y="45">IO6</text>
<text x="41.7" y="47.5">IO7</text>
<text x="101.3" y="42.5">ESP32_RXD</text>
<text x="105.2" y="45">IIC_SCL</text>
<text x="105.2" y="47.5">IIC_SDA</text>
<text x="176.3" y="46.3">PCA9557PW</text>
<text x="228.3" y="47.5">IO14</text>
<text x="228.3" y="45">IO13</text>
<text x="228.3" y="42.5">IO12</text>
<text x="271.5" y="42.5">IO48</text>
<text x="271.5" y="47.5">IO46</text>
<text x="271.5" y="45">IO47</text>
<text x="25.1" y="50.1">LCD_B5</text>
<text x="25.1" y="52.6">LCD_B4</text>
<text x="41.7" y="50.1">IO15</text>
<text x="41.7" y="52.6">IO16</text>
<text x="103.9" y="52.6">IIS_BCLK</text>
<text x="103.9" y="50.1">IIS_DATA</text>
<text x="175" y="51.4">104</text>
<text x="228.3" y="50.1">IO21</text>
<text x="271.5" y="50.1">IO45</text>
<text x="25.1" y="55.2">LCD_B3</text>
<text x="25.1" y="57.7">LCD_G7</text>
<text x="41.7" y="55.2">IO1710</text>
<text x="41.7" y="57.7">IO1811</text>
<text x="105.2" y="55.2">NS_CLK</text>
<text x="152.1" y="59">4.7K</text>
<text x="25.1" y="60.2">LCD_G6</text>
<text x="25.1" y="62.8">ESP32_D-</text>
<text x="25.1" y="65.3">ESP32_D+</text>
<text x="41.7" y="60.2">IO8</text>
<text x="41.7" y="62.8">IO1913</text>
<text x="41.7" y="65.3">IO2014</text>
<text x="103.9" y="65.3">LCD_CLK</text>
<text x="162.3" y="60.2">2.2uF</text>
<text x="247.4" y="62.8">PZ254-2-16-Z-2.5-G1</text>
<text x="86.1" y="80.6">ESP32-S3-WROOM-1-N16R8</text>
<text x="55.2" y="86.1" transform="rotate(-90 55.2 86.1)">IO3</text>
<text x="57.7" y="86.1" transform="rotate(-90 57.7 86.1)">IO46</text>
<text x="60.2" y="86.1" transform="rotate(-90 60.2 86.1)">IO9</text>
<text x="62.8" y="86.1" transform="rotate(-90 62.8 86.1)">IO10</text>
<text x="65.3" y="86.1" transform="rotate(-90 65.3 86.1)">IO11</text>
<text x="67.9" y="86.1" transform="rotate(-90 67.9 86.1)">IO12</text>
<text x="70.4" y="86.1" transform="rotate(-90 70.4 86.1)">IO13</text>
<text x="72.9" y="86.1" transform="rotate(-90 72.9 86.1)">IO14</text>
<text x="75.5" y="86.1" transform="rotate(-90 75.5 86.1)">IO21</text>
<text x="78" y="86.1" transform="rotate(-90 78 86.1)">IO47</text>
<text x="80.6" y="86.1" transform="rotate(-90 80.6 86.1)">IO48</text>
<text x="83.1" y="86.1" transform="rotate(-90 83.1 86.1)">IO45</text>
<text x="251.2" y="88.2">KEY1</text>
<text x="251.2" y="84.4">10K</text>
<text x="280.4" y="88.2">KEY2</text>
<text x="280.4" y="84.4">10K</text>
<text x="69.1" y="97.5" transform="rotate(-90 69.1 97.5)">56R</text>
<text x="251.2" y="99.6">104</text>
<text x="280.4" y="99.6">104</text>
<text x="55.2" y="110.2" transform="rotate(-90 55.2 110.2)">LCD_G5</text>
<text x="57.7" y="110.2" transform="rotate(-90 57.7 110.2)">LCD_G4</text>
<text x="60.2" y="110.2" transform="rotate(-90 60.2 110.2)">LCD_G3</text>
<text x="62.8" y="110.2" transform="rotate(-90 62.8 110.2)">LCD_G2</text>
<text x="65.3" y="110.2" transform="rotate(-90 65.3 110.2)">SPI_MOSI</text>
<text x="67.9" y="110.2" transform="rotate(-90 67.9 110.2)">SPI_SCK</text>
<text x="70.4" y="110.2" transform="rotate(-90 70.4 110.2)">SPI_MISO</text>
<text x="72.9" y="110.2" transform="rotate(-90 72.9 110.2)">LCD_R7</text>
<text x="75.5" y="110.2" transform="rotate(-90 75.5 110.2)">LCD_R6</text>
<text x="78" y="110.2" transform="rotate(-90 78 110.2)">LCD_R5</text>
<text x="80.6" y="110.2" transform="rotate(-90 80.6 110.2)">LCD_R4</text>
<text x="83.1" y="110.2" transform="rotate(-90 83.1 110.2)">LCD_R3</text>
<text x="37.8" y="132.6">BOOT</text>
<text x="78.5" y="132.6">100R</text>
<text x="81" y="136.4">RESET</text>
<text x="107.7" y="133.9">10k</text>
<text x="114" y="133.9">10k</text>
<text x="129.3" y="133.9">10k</text>
<text x="159.8" y="137.7">ESP32_TXD</text>
<text x="197.9" y="137.7">IIC_SCL</text>
<text x="159.8" y="140.3">ESP32_RXD</text>
<text x="197.9" y="140.3">IIC_SDA</text>
<text x="78.5" y="147.9">104</text>
<text x="121.2" y="159.8" transform="rotate(-90 121.2 159.8)">LED1</text>
<text x="126.3" y="159.8" transform="rotate(-90 126.3 159.8)">LED2</text>
</g>
<g font-size="2.3">
<text x="173.5" y="18.6">1</text>
<text x="173.5" y="21.1">2</text>
<text x="177" y="19.6">SCL</text>
<text x="177" y="22.1">SDA</text>
<text x="187" y="19.6">IO0</text>
<text x="187" y="22.1">IO1</text>
<text x="193" y="18.6">6</text>
<text x="193" y="21.1">7</text>
<text x="193" y="23.6">9</text>
<text x="246" y="19.8">1</text>
<text x="246" y="22.4">3</text>
<text x="248.3" y="21.1">1</text>
<text x="248.3" y="23.6">3</text>
<text x="255.3" y="23.6">4</text>
<text x="255.3" y="21.1">2</text>
<text x="257.7" y="22.4">4</text>
<text x="257.7" y="19.8">2</text>
<text x="81.7" y="29.7">GND</text>
<text x="87.4" y="28.7">41</text>
<text x="173.5" y="26.2">3</text>
<text x="173.5" y="28.7">4</text>
<text x="177" y="27.2">A0</text>
<text x="177" y="29.7">A1</text>
<text x="187" y="24.7">IO2</text>
<text x="187" y="27.2">IO3</text>
<text x="187" y="29.7">IO4</text>
<text x="193" y="26.2">10</text>
<text x="193" y="28.7">11</text>
<text x="246" y="24.9">5</text>
<text x="246" y="27.5">7</text>
<text x="246" y="30">9</text>
<text x="248.3" y="26.2">5</text>
<text x="248.3" y="28.7">7</text>
<text x="255.3" y="28.7">8</text>
<text x="255.3" y="26.2">6</text>
<text x="257.7" y="30">10</text>
<text x="257.7" y="27.5">8</text>
<text x="257.7" y="24.9">6</text>
<text x="47.9" y="32.5">1</text>
<text x="47.9" y="35.1">2</text>
<text x="50.2" y="33.8">GND</text>
<text x="81.3" y="33.8">GND</text>
<text x="87.5" y="35.1">39IO1</text>
<text x="87.5" y="32.5">40</text>
<text x="173.5" y="31.3">5</text>
<text x="177" y="32.3">A2</text>
<text x="187" y="32.3">IO5</text>
<text x="187" y="34.8">IO6</text>
<text x="193" y="31.3">12</text>
<text x="193" y="33.8">13</text>
<text x="244.7" y="32.5">11</text>
<text x="244.7" y="35.1">13</text>
<text x="248.3" y="31.3">9</text>
<text x="248.3" y="33.8">11</text>
<text x="254" y="33.8">12</text>
<text x="254" y="31.3">10</text>
<text x="257.7" y="35.1">14</text>
<text x="257.7" y="32.5">12</text>
<text x="47.9" y="37.6">3</text>
<text x="47.9" y="40.2">4</text>
<text x="50.2" y="36.3">3V3</text>
<text x="50.2" y="38.9">EN</text>
<text x="50.2" y="41.4">IO4</text>
<text x="80.5" y="41.4">TXD0</text>
<text x="82.7" y="38.9">IO2</text>
<text x="82.7" y="36.3">IO1</text>
<text x="87.5" y="40.2">37TXD0</text>
<text x="87.5" y="37.6">38IO2</text>
<text x="172.2" y="36.3">15</text>
<text x="172.2" y="41.4">16</text>
<text x="177" y="37.4">RESET# IO7</text>
<text x="193" y="41.4">8</text>
<text x="193" y="36.3">14</text>
<text x="244.7" y="37.6">15</text>
<text x="244.7" y="40.2">17</text>
<text x="248.3" y="36.3">13</text>
<text x="248.3" y="38.9">15</text>
<text x="248.3" y="41.4">17</text>
<text x="254" y="41.4">18</text>
<text x="254" y="38.9">16</text>
<text x="254" y="36.3">14</text>
<text x="257.7" y="40.2">18</text>
<text x="257.7" y="37.6">16</text>
<text x="47.9" y="42.7">5</text>
<text x="47.9" y="45.2">6</text>
<text x="47.9" y="47.8">7</text>
<text x="50.2" y="44">IO5</text>
<text x="50.2" y="46.5">IO6</text>
<text x="80.3" y="44">RXD0</text>
<text x="81.4" y="46.5">IO42</text>
<text x="87.5" y="47.8">34IO41</text>
<text x="87.5" y="45.2">35IO42</text>
<text x="87.5" y="42.7">36RXD0</text>
<text x="177" y="42.4">VDD</text>
<text x="186.1" y="42.4">VSS</text>
<text x="244.7" y="42.7">19</text>
<text x="244.7" y="45.2">21</text>
<text x="244.7" y="47.8">23</text>
<text x="248.3" y="44">19</text>
<text x="248.3" y="46.5">21</text>
<text x="254" y="46.5">22</text>
<text x="254" y="44">20</text>
<text x="257.7" y="47.8">24</text>
<text x="257.7" y="45.2">22</text>
<text x="257.7" y="42.7">20</text>
<text x="47.9" y="50.3">8</text>
<text x="47.9" y="52.9">9</text>
<text x="50.2" y="49">IO7</text>
<text x="50.2" y="51.6">IO15</text>
<text x="81.4" y="51.6">IO40</text>
<text x="81.4" y="49">IO41</text>
<text x="87.5" y="52.9">32IO39</text>
<text x="87.5" y="50.3">33IO40</text>
<text x="244.7" y="50.3">25</text>
<text x="244.7" y="52.9">27</text>
<text x="248.3" y="49">23</text>
<text x="248.3" y="51.6">25</text>
<text x="254" y="51.6">26</text>
<text x="254" y="49">24</text>
<text x="257.7" y="52.9">28</text>
<text x="257.7" y="50.3">26</text>
<text x="50.2" y="54.1">IO16</text>
<text x="50.2" y="56.7">IO17</text>
<text x="50.2" y="59.2">IO18</text>
<text x="81.4" y="59.2">IO37</text>
<text x="81.4" y="56.7">IO38</text>
<text x="81.4" y="54.1">IO39</text>
<text x="87.5" y="57.9">30</text>
<text x="87.5" y="55.4">31IO38</text>
<text x="244.7" y="55.4">29</text>
<text x="244.7" y="57.9">31</text>
<text x="248.3" y="54.1">27</text>
<text x="248.3" y="56.7">29</text>
<text x="248.3" y="59.2">31</text>
<text x="254" y="59.2">32</text>
<text x="254" y="56.7">30</text>
<text x="254" y="54.1">28</text>
<text x="257.7" y="57.9">32</text>
<text x="257.7" y="55.4">30</text>
<text x="46.6" y="60.5">12</text>
<text x="50.2" y="61.7">IO8</text>
<text x="50.2" y="64.3">IO19</text>
<text x="81.4" y="64.3">IO35</text>
<text x="81.4" y="61.7">IO36</text>
<text x="87.5" y="65.6">27BOOT</text>
<text x="87.5" y="63">28</text>
<text x="87.5" y="60.5">29</text>
<text x="50.2" y="66.8">IO20</text>
<text x="82.7" y="66.8">IO0</text>
<text x="161" y="66.6">IIC Address: 0x18 (configurable via A0, A1, A2)</text>
<text x="161" y="71.7">Communication Address: 0x18 &lt;&lt; 1</text>
<text x="56.2" y="76.8" transform="rotate(-90 56.2 76.8)">IO3</text>
<text x="58.7" y="76.8" transform="rotate(-90 58.7 76.8)">IO46</text>
<text x="61.3" y="76.8" transform="rotate(-90 61.3 76.8)">IO9</text>
<text x="63.8" y="76.8" transform="rotate(-90 63.8 76.8)">IO10</text>
<text x="66.3" y="76.8" transform="rotate(-90 66.3 76.8)">IO11</text>
<text x="68.9" y="76.8" transform="rotate(-90 68.9 76.8)">IO12</text>
<text x="71.4" y="76.8" transform="rotate(-90 71.4 76.8)">IO13</text>
<text x="74" y="76.8" transform="rotate(-90 74 76.8)">IO14</text>
<text x="76.5" y="76.8" transform="rotate(-90 76.5 76.8)">IO21</text>
<text x="79" y="76.8" transform="rotate(-90 79 76.8)">IO47</text>
<text x="81.6" y="76.8" transform="rotate(-90 81.6 76.8)">IO48</text>
<text x="84.1" y="76.8" transform="rotate(-90 84.1 76.8)">IO45</text>
<text x="161" y="76.8">Tips: GPIO1-5 is pull-up by default;</text>
<text x="54.9" y="80.4" transform="rotate(-90 54.9 80.4)">15</text>
<text x="57.4" y="80.4" transform="rotate(-90 57.4 80.4)">16</text>
<text x="60" y="80.4" transform="rotate(-90 60 80.4)">17</text>
<text x="62.5" y="80.4" transform="rotate(-90 62.5 80.4)">18</text>
<text x="65.1" y="80.4" transform="rotate(-90 65.1 80.4)">19</text>
<text x="67.6" y="80.4" transform="rotate(-90 67.6 80.4)">20</text>
<text x="70.1" y="80.4" transform="rotate(-90 70.1 80.4)">21</text>
<text x="72.7" y="80.4" transform="rotate(-90 72.7 80.4)">22</text>
<text x="75.2" y="80.4" transform="rotate(-90 75.2 80.4)">23</text>
<text x="77.8" y="80.4" transform="rotate(-90 77.8 80.4)">24</text>
<text x="80.3" y="80.4" transform="rotate(-90 80.3 80.4)">25</text>
<text x="82.8" y="80.4" transform="rotate(-90 82.8 80.4)">26</text>
<text x="161" y="79.3">IO0 is an open-drain output and requires</text>
<text x="161" y="81.8">a pull-up resistor for high-level output.</text>
<text x="237" y="95" transform="rotate(-90 237 95)">2</text>
<text x="239.5" y="95" transform="rotate(-90 239.5 95)">4</text>
<text x="266.2" y="95" transform="rotate(-90 266.2 95)">2</text>
<text x="268.8" y="95" transform="rotate(-90 268.8 95)">4</text>
<text x="237" y="101.4" transform="rotate(-90 237 101.4)">1</text>
<text x="239.5" y="101.4" transform="rotate(-90 239.5 101.4)">3</text>
<text x="266.2" y="101.4" transform="rotate(-90 266.2 101.4)">1</text>
<text x="268.8" y="101.4" transform="rotate(-90 268.8 101.4)">3</text>
<text x="23.9" y="132.9">1</text>
<text x="23.9" y="135.4">3</text>
<text x="30.2" y="132.9">2</text>
<text x="30.2" y="135.4">4</text>
<text x="152.5" y="136.7">4</text>
<text x="154.8" y="137.9">3</text>
<text x="154.8" y="135.4">4</text>
<text x="191.8" y="136.7">4</text>
<text x="194.2" y="137.9">3</text>
<text x="194.2" y="135.4">4</text>
<text x="152.5" y="141.8">2</text>
<text x="152.5" y="139.2">3</text>
<text x="154.8" y="143">1</text>
<text x="154.8" y="140.5">2</text>
<text x="191.8" y="141.8">2</text>
<text x="191.8" y="139.2">3</text>
<text x="194.2" y="143">1</text>
<text x="194.2" y="140.5">2</text>
<text x="60.5" y="144.5" transform="rotate(-90 60.5 144.5)">2</text>
<text x="63" y="144.5" transform="rotate(-90 63 144.5)">4</text>
<text x="152.5" y="144.3">1</text>
<text x="191.8" y="144.3">1</text>
<text x="60.5" y="150.9" transform="rotate(-90 60.5 150.9)">1</text>
<text x="63" y="150.9" transform="rotate(-90 63 150.9)">3</text>
</g>
</svg>
